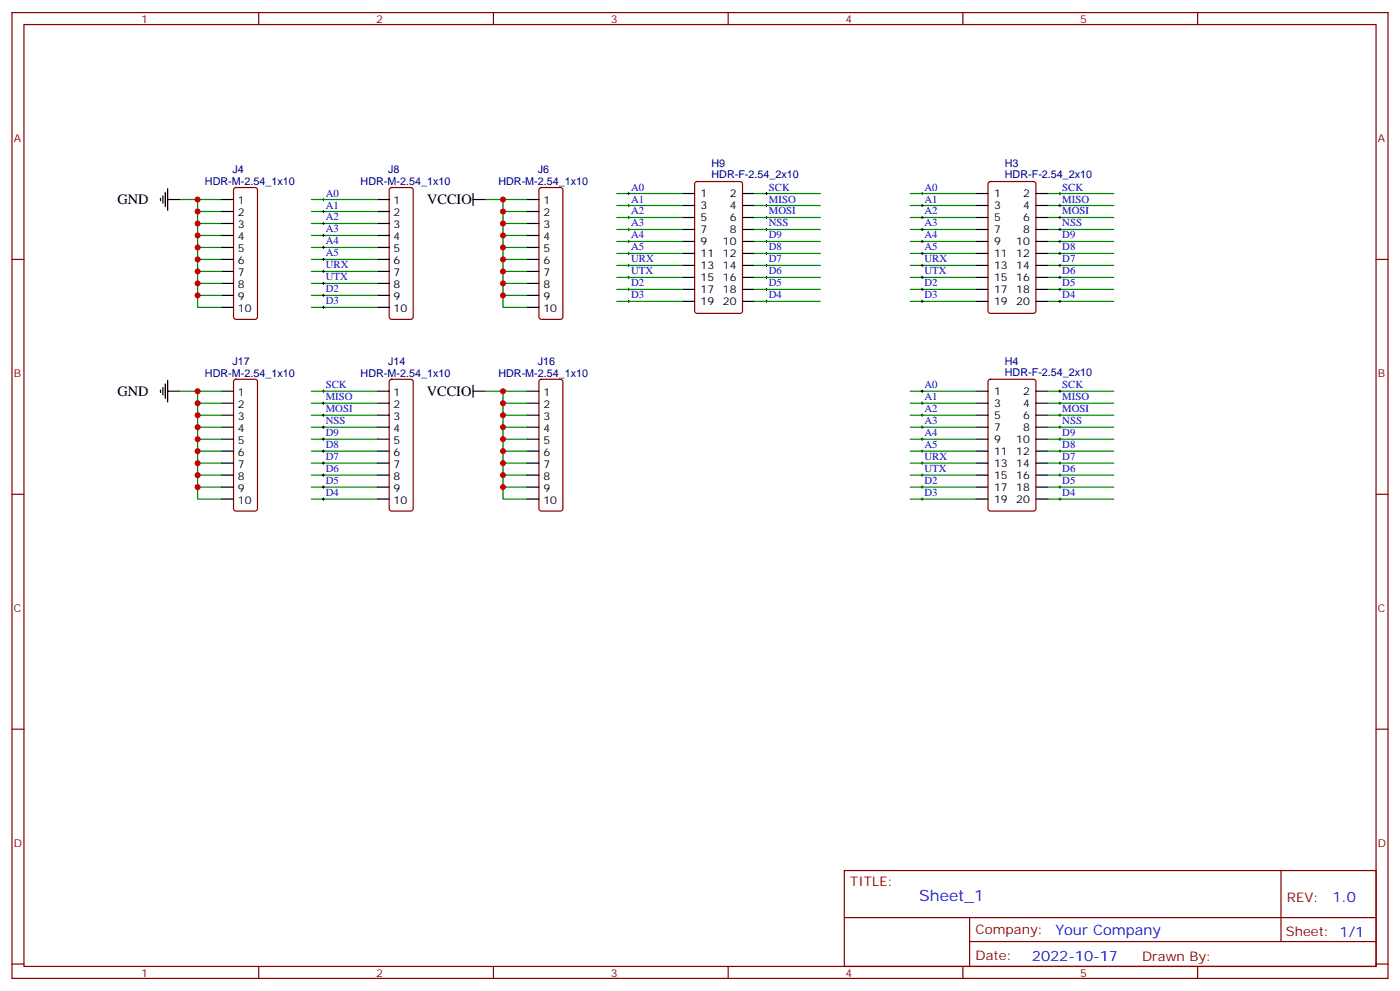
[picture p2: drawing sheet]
<svg xmlns="http://www.w3.org/2000/svg" width="412mm" height="292mm" viewBox="0 0 412 292" stroke-linecap="round" stroke-linejoin="round" font-family="sans-serif">
<g fill="none" stroke="#870000" stroke-width=".35">
<path d="M3.5 3.7h405.4v284.3h-405.4zM7.1 7.2h398.2v277.3h-398.2zM76.2 3.7v3.5M145.3 3.7v3.5M214.5 3.7v3.5M283.6 3.7v3.5M352.8 3.7v3.5M69 55.4l.5-.2h5.6l.5 .2 .2 .5v37.4l-.2 .5-.5 .2h-5.6l-.5-.2-.2-.5v-37.4zM114.9 55.4l.5-.2h5.6l.5 .2 .2 .5v37.4l-.2 .5-.5 .2h-5.6l-.5-.2-.2-.5v-37.4zM159 55.4l.5-.2h5.6l.5 .2 .2 .5v37.4l-.2 .5-.5 .2h-5.6l-.5-.2-.3-.5v-37.4zM204.8 53.7l.5-.3h12.7l.7 .5v37.6l-.4 .7-13 .1-.6-.5-.1-37.6zM291.3 53.7l.4-.3h12.7l.7 .5 .1 37.6-.5 .7-13 .1-.6-.5-.1-37.6z"/>
<path d="M3.5 76.4h3.6M405.3 76.4h3.6M69 111.9l.5-.2h5.6l.5 .2 .2 .5v37.4l-.2 .5-.5 .2h-5.6l-.5-.3-.2-.4v-37.4zM114.9 111.9l.5-.2h5.6l.5 .2 .2 .5v37.4l-.2 .5-.5 .2h-5.6l-.5-.3-.2-.4v-37.4zM159 111.9l.5-.2h5.6l.5 .2 .2 .5v37.4l-.2 .5-.5 .2h-5.6l-.5-.3-.3-.4v-37.4zM291.3 111.9l.4-.2h12.7l.7 .4 .1 37.7-.5 .6-13 .1-.6-.5-.1-37.6zM3.5 145.5h3.6M405.3 145.5h3.6M3.5 214.7h3.6M405.3 214.7h3.6M248.7 256.3h156.6v28.2h-156.6zM377.3 256.3v20.9"/>
<path d="M248.7 270.1h156.5M285.6 277.2h119.6M285.6 270.1v14.2M3.5 283.8h3.6M76.2 284.5v3.5M145.3 284.5v3.5M214.5 284.5v3.5M283.6 284.5v3.5M352.8 284.5v3.5M405.3 283.8h3.6"/>
</g>
<g fill="none" stroke="#008700" stroke-width=".35">
<path d="M52.9 58.7h12.4M58.2 58.7v17.7h7.1M91.7 58.7h19.4M142.9 58.7h12.3M148.2 58.7v17.7h7M181.7 57h19.4M222.2 57h19.5M268.1 57h19.4M308.7 57h19.4M58.2 76.4v14.1h7.1M58.2 62.3h7.1M58.2 65.8h7.1"/>
<path d="M58.2 69.3h7.1M58.2 72.8h7.1M58.2 79.9h7.1M91.7 62.3h19.4M91.7 65.8h19.4M91.7 69.3h19.4M91.7 72.8h19.4M91.7 79.9h19.4M91.7 76.4h19.4M148.2 76.4v14.1h7M148.2 62.3h7M148.2 65.8h7"/>
<path d="M148.2 69.3h7M148.2 72.8h7M148.2 79.9h7M181.7 60.5h19.4M181.7 64h19.4M181.7 67.6h19.4M181.7 71.1h19.4M181.7 74.6h19.4M181.7 78.1h19.4M222.2 60.5h19.5M222.2 64h19.5M222.2 67.6h19.5"/>
<path d="M222.2 71.1h19.5M222.2 74.6h19.5M222.2 78.1h19.5M268.1 60.5h19.4M268.1 64h19.4M268.1 67.6h19.4M268.1 71.1h19.4M268.1 74.6h19.4M268.1 78.1h19.4M308.7 60.5h19.4M308.7 64h19.4M308.7 67.6h19.4"/>
<path d="M308.7 71.1h19.4M308.7 74.6h19.4M308.7 78.1h19.4M58.2 87h7.1M58.2 83.4h7.1M91.7 87h19.4M91.7 83.4h19.4M91.7 90.5h19.4M148.2 87h7M148.2 83.4h7M181.7 85.2h19.4M181.7 88.7h19.4"/>
<path d="M181.7 81.7h19.4M222.2 85.2h19.5M222.2 88.7h19.5M222.2 81.7h19.5M268.1 85.2h19.4M268.1 88.7h19.4M268.1 81.7h19.4M308.7 85.2h19.4M308.7 88.7h19.4M308.7 81.7h19.4M52.9 115.2h12.4M58.2 115.2v17.6h7.1"/>
<path d="M58.2 118.7h7.1M91.7 115.2h19.4M91.7 118.7h19.4M142.9 115.2h12.3M148.2 115.2v17.6h7M148.2 118.7h7M268.1 115.2h19.4M268.1 118.7h19.4M308.7 115.2h19.4M308.7 118.7h19.4M58.2 132.8v14.1h7.1M58.2 136.3h7.1"/>
<path d="M58.2 139.9h7.1M58.2 122.2h7.1M58.2 125.8h7.1M58.2 129.3h7.1M91.7 136.3h19.4M91.7 139.9h19.4M91.7 122.2h19.4M91.7 125.8h19.4M91.7 129.3h19.4M91.7 132.8h19.4M148.2 132.8v14.1h7M148.2 136.3h7"/>
<path d="M148.2 139.9h7M148.2 122.2h7M148.2 125.8h7M148.2 129.3h7M268.1 136.3h19.4M268.1 139.9h19.4M268.1 122.2h19.4M268.1 125.8h19.4M268.1 129.3h19.4M268.1 132.8h19.4M308.7 136.3h19.4M308.7 139.9h19.4"/>
<path d="M308.7 122.2h19.4M308.7 125.8h19.4M308.7 129.3h19.4M308.7 132.8h19.4M58.2 143.4h7.1M91.7 143.4h19.4M91.7 146.9h19.4M148.2 143.4h7M268.1 143.4h19.4M268.1 146.9h19.4M308.7 143.4h19.4M308.7 146.9h19.4"/>
</g>
<g fill="none" stroke="#000" stroke-width=".35">
<path d="M47.3 58.4v.7M48 57.7v2.1M48.7 56.6v4.3M49.4 58.7h3.5M49.4 55.6v6.3M65.3 58.7h3.5M111.1 58.7h3.6M139.3 58.7h3.6M139.3 57v3.5M155.2 58.7h3.5M201.1 57h3.5M218.7 57h3.5"/>
<path d="M287.5 57h3.5M305.2 57h3.5M65.3 62.3h3.5M65.3 65.8h3.5M65.3 69.3h3.5M65.3 72.8h3.5M65.3 76.4h3.5M65.3 79.9h3.5M111.1 62.3h3.6M111.1 65.8h3.6M111.1 69.3h3.6M111.1 72.8h3.6"/>
<path d="M111.1 76.4h3.6M111.1 79.9h3.6M155.2 62.3h3.5M155.2 65.8h3.5M155.2 69.3h3.5M155.2 72.8h3.5M155.2 76.4h3.5M155.2 79.9h3.5M201.1 60.5h3.5M201.1 64h3.5M201.1 67.6h3.5M201.1 71.1h3.5"/>
<path d="M201.1 74.6h3.5M201.1 78.1h3.5M218.7 60.5h3.5M218.7 64h3.5M218.7 67.6h3.5M218.7 71.1h3.5M218.7 74.6h3.5M218.7 78.1h3.5M287.5 60.5h3.5M287.5 64h3.5M287.5 67.6h3.5M287.5 71.1h3.5"/>
<path d="M287.5 74.6h3.5M287.5 78.1h3.5M305.2 60.5h3.5M305.2 64h3.5M305.2 67.6h3.5M305.2 71.1h3.5M305.2 74.6h3.5M305.2 78.1h3.5M65.3 83.4h3.5M65.3 87h3.5M65.3 90.5h3.5M111.1 83.4h3.6"/>
<path d="M111.1 87h3.6M111.1 90.5h3.6M155.2 83.4h3.5M155.2 87h3.5M155.2 90.5h3.5M201.1 81.7h3.5M201.1 85.2h3.5M201.1 88.7h3.5M218.7 81.7h3.5M218.7 85.2h3.5M218.7 88.7h3.5M287.5 81.7h3.5"/>
<path d="M287.5 85.2h3.5M287.5 88.7h3.5M305.2 81.7h3.5M305.2 85.2h3.5M305.2 88.7h3.5M47.3 114.8v.7M48 114.1v2.1M48.7 113.1v4.2M49.4 112v6.4M49.4 115.2h3.5M65.3 115.2h3.5M65.3 118.7h3.5"/>
<path d="M111.1 115.2h3.6M111.1 118.7h3.6M139.3 113.4v3.5M139.3 115.2h3.6M155.2 115.2h3.5M155.2 118.7h3.5M287.5 115.2h3.5M287.5 118.7h3.5M305.2 115.2h3.5M305.2 118.7h3.5M65.3 122.2h3.5M65.3 125.8h3.5"/>
<path d="M65.3 129.3h3.5M65.3 132.8h3.5M65.3 136.3h3.5M65.3 139.9h3.5M111.1 122.2h3.6M111.1 125.8h3.6M111.1 129.3h3.6M111.1 132.8h3.6M111.1 136.3h3.6M111.1 139.9h3.6M155.2 122.2h3.5M155.2 125.8h3.5"/>
<path d="M155.2 129.3h3.5M155.2 132.8h3.5M155.2 136.3h3.5M155.2 139.9h3.5M287.5 122.2h3.5M287.5 125.8h3.5M287.5 129.3h3.5M287.5 132.8h3.5M287.5 136.3h3.5M287.5 139.9h3.5M305.2 122.2h3.5M305.2 125.8h3.5"/>
<path d="M305.2 129.3h3.5M305.2 132.8h3.5M305.2 136.3h3.5M305.2 139.9h3.5M65.3 143.4h3.5M65.3 146.9h3.5M111.1 143.4h3.6M111.1 146.9h3.6M155.2 143.4h3.5M155.2 146.9h3.5M287.5 143.4h3.5M287.5 146.9h3.5"/>
<path d="M305.2 143.4h3.5M305.2 146.9h3.5"/>
</g>
<g fill="none" stroke="#000" stroke-width=".29">
<path d="M94.9 58.7h.7M95.2 58.4v.7M184.9 57h.7M185.2 56.6v.7M225.4 57h.7M225.8 56.6v.7M271.3 57h.7M271.6 56.6v.7M311.9 57h.7M312.2 56.6v.7M94.9 62.3h.7M94.9 65.8h.7"/>
<path d="M94.9 69.3h.7M94.9 72.8h.7M94.9 76.4h.7M94.9 79.9h.7M95.2 61.9v.7M95.2 65.4v.7M95.2 69v.7M95.2 72.5v.7M95.2 76v.7M95.2 79.6v.7M184.9 60.5h.7M184.9 64h.7"/>
<path d="M184.9 67.6h.7M184.9 71.1h.7M184.9 74.6h.7M184.9 78.1h.7M185.2 60.1v.8M185.2 63.7v.7M185.2 67.2v.7M185.2 70.7v.7M185.2 74.3v.7M185.2 77.8v.7M225.4 60.5h.7M225.4 64h.7"/>
<path d="M225.4 67.6h.7M225.4 71.1h.7M225.4 74.6h.7M225.4 78.1h.7M225.8 60.1v.8M225.8 63.7v.7M225.8 67.2v.7M225.8 70.7v.7M225.8 74.3v.7M225.8 77.8v.7M271.3 60.5h.7M271.3 64h.7"/>
<path d="M271.3 67.6h.7M271.3 71.1h.7M271.3 74.6h.7M271.3 78.1h.7M271.6 60.1v.8M271.6 63.7v.7M271.6 67.2v.7M271.6 70.7v.7M271.6 74.3v.7M271.6 77.8v.7M311.9 60.5h.7M311.9 64h.7"/>
<path d="M311.9 67.6h.7M311.9 71.1h.7M311.9 74.6h.7M311.9 78.1h.7M312.2 60.1v.8M312.2 63.7v.7M312.2 67.2v.7M312.2 70.7v.7M312.2 74.3v.7M312.2 77.8v.7M94.9 83.4h.7M94.9 87h.7"/>
<path d="M94.9 90.5h.7M95.2 83.1v.7M95.2 86.6v.7M95.2 90.1v.7M184.9 81.7h.7M184.9 85.2h.7M184.9 88.7h.7M185.2 81.3v.7M185.2 84.8v.7M185.2 88.4v.7M225.4 81.7h.7M225.4 85.2h.7"/>
<path d="M225.4 88.7h.7M225.8 81.3v.7M225.8 84.8v.7M225.8 88.4v.7M271.3 81.7h.7M271.3 85.2h.7M271.3 88.7h.7M271.6 81.3v.7M271.6 84.8v.7M271.6 88.4v.7M311.9 81.7h.7M311.9 85.2h.7"/>
<path d="M311.9 88.7h.7M312.2 81.3v.7M312.2 84.8v.7M312.2 88.4v.7M94.9 115.2h.7M94.9 118.7h.7M95.2 114.8v.7M95.2 118.4v.7M271.3 115.2h.7M271.3 118.7h.7M271.6 114.8v.7M271.6 118.4v.7"/>
<path d="M311.9 115.2h.7M311.9 118.7h.7M312.2 114.8v.7M312.2 118.4v.7M94.9 139.9h.7M94.9 136.3h.7M94.9 132.8h.7M94.9 129.3h.7M94.9 125.8h.7M94.9 122.2h.7M95.2 121.9v.7M95.2 125.4v.7"/>
<path d="M95.2 128.9v.7M95.2 132.5v.7M95.2 136v.7M95.2 139.5v.7M271.3 139.9h.7M271.3 136.3h.7M271.3 132.8h.7M271.3 129.3h.7M271.3 125.8h.7M271.3 122.2h.7M271.6 121.9v.7M271.6 125.4v.7"/>
<path d="M271.6 128.9v.7M271.6 132.5v.7M271.6 136v.7M271.6 139.5v.7M311.9 139.9h.7M311.9 136.3h.7M311.9 132.8h.7M311.9 129.3h.7M311.9 125.8h.7M311.9 122.2h.7M312.2 121.9v.7M312.2 125.4v.7"/>
<path d="M312.2 128.9v.7M312.2 132.5v.7M312.2 136v.7M312.2 139.5v.7M94.9 146.9h.7M94.9 143.4h.7M95.2 143.1v.7M95.2 146.6v.7M271.3 146.9h.7M271.3 143.4h.7M271.6 143.1v.7M271.6 146.6v.7"/>
<path d="M311.9 146.9h.7M311.9 143.4h.7M312.2 143.1v.7M312.2 146.6v.7"/>
</g>
<g fill="#c00">
<circle cx="58.2" cy="58.7" r=".88"/>
<circle cx="58.2" cy="62.3" r=".88"/>
<circle cx="58.2" cy="65.8" r=".88"/>
<circle cx="58.2" cy="69.3" r=".88"/>
<circle cx="58.2" cy="72.8" r=".88"/>
<circle cx="148.2" cy="72.8" r=".88"/>
<circle cx="148.2" cy="69.3" r=".88"/>
<circle cx="148.2" cy="65.8" r=".88"/>
<circle cx="148.2" cy="62.3" r=".88"/>
<circle cx="148.2" cy="58.7" r=".88"/>
<circle cx="58.2" cy="76.4" r=".88"/>
<circle cx="58.2" cy="87" r=".88"/>
<circle cx="58.2" cy="83.4" r=".88"/>
<circle cx="58.2" cy="79.9" r=".88"/>
<circle cx="148.2" cy="76.4" r=".88"/>
<circle cx="148.2" cy="87" r=".88"/>
<circle cx="148.2" cy="83.4" r=".88"/>
<circle cx="148.2" cy="79.9" r=".88"/>
<circle cx="148.2" cy="136.3" r=".88"/>
<circle cx="148.2" cy="139.9" r=".88"/>
<circle cx="148.2" cy="143.4" r=".88"/>
<circle cx="148.2" cy="132.8" r=".88"/>
<circle cx="58.2" cy="136.3" r=".88"/>
<circle cx="58.2" cy="139.9" r=".88"/>
<circle cx="58.2" cy="143.4" r=".88"/>
<circle cx="58.2" cy="132.8" r=".88"/>
<circle cx="148.2" cy="115.2" r=".88"/>
<circle cx="148.2" cy="118.7" r=".88"/>
<circle cx="148.2" cy="122.2" r=".88"/>
<circle cx="148.2" cy="125.8" r=".88"/>
<circle cx="148.2" cy="129.3" r=".88"/>
<circle cx="58.2" cy="129.3" r=".88"/>
<circle cx="58.2" cy="125.8" r=".88"/>
<circle cx="58.2" cy="122.2" r=".88"/>
<circle cx="58.2" cy="118.7" r=".88"/>
<circle cx="58.2" cy="115.2" r=".88"/>
</g>
<text font-size="4.6" fill="#00f" x="270.8" y="265.3">Sheet_1</text>
<g font-size="4.2">
<text x="34.6" y="60.1">GND</text>
<text x="125.8" y="60.1">VCCIO</text>
<text x="34.6" y="116.6">GND</text>
<text x="125.7" y="116.6">VCCIO</text>
</g>
<g font-size="4.2" fill="#00f">
<text x="392.5" y="265.6">1.0</text>
<text x="310.9" y="275.1">Your Company</text>
<text x="304" y="282.9">2022-10-17</text>
</g>
<g font-size="3.9" fill="#800">
<text x="250.5" y="260.9">TITLE:</text>
<text x="379.1" y="265.6">REV:</text>
<text x="287.4" y="275.1">Company:</text>
<text x="378.7" y="275.7">Sheet: 1/1</text>
<text x="287.4" y="282.8">Date:</text>
<text x="336.4" y="282.8">Draw</text>
<text x="346.6" y="282.8">n By:</text>
</g>
<g font-size="3.2" fill="#800">
<text x="41.6" y="6.7">1</text>
<text x="110.8" y="6.7">2</text>
<text x="179.9" y="6.7">3</text>
<text x="249.1" y="6.7">4</text>
<text x="318.2" y="6.7">5</text>
<text x="4.1" y="41.8">A</text>
<text x="405.9" y="41.8">A</text>
<text x="4.1" y="110.9">B</text>
<text x="405.9" y="110.9">B</text>
<text x="4.1" y="180.1">C</text>
<text x="405.9" y="180.1">C</text>
<text x="4.1" y="249.2">D</text>
<text x="405.9" y="249.2">D</text>
<text x="41.6" y="287.5">1</text>
<text x="110.8" y="287.5">2</text>
<text x="179.9" y="287.5">3</text>
<text x="249.1" y="287.5">4</text>
<text x="318.2" y="287.5">5</text>
</g>
<g font-size="3.2" fill="#000080">
<text x="68.5" y="51">J4</text>
<text x="114.3" y="51">J8</text>
<text x="158.4" y="51">J6</text>
<text x="209.6" y="49.2">H9</text>
<text x="209.6" y="52.4">HDR-F-2.54_2x10</text>
<text x="296" y="49.2">H3</text>
<text x="296" y="52.4">HDR-F-2.54_2x10</text>
<text x="60.4" y="54.5">HDR-M-2.54_1x10</text>
<text x="106.2" y="54.5">HDR-M-2.54_1x10</text>
<text x="146.8" y="54.5">HDR-M-2.54_1x10</text>
<text x="68.5" y="107.4">J17</text>
<text x="114.3" y="107.4">J14</text>
<text x="158.4" y="107.4">J16</text>
<text x="296" y="107.4">H4</text>
<text x="60.4" y="110.9">HDR-M-2.54_1x10</text>
<text x="106.2" y="110.9">HDR-M-2.54_1x10</text>
<text x="146.8" y="110.9">HDR-M-2.54_1x10</text>
<text x="296" y="110.6">HDR-F-2.54_2x10</text>
</g>
<g font-size="3.2" fill="#00f">
<text x="96" y="57.9">A0</text>
<text x="185.9" y="59.6">A1</text>
<text x="185.9" y="56.1">A0</text>
<text x="226.5" y="59.6">MISO</text>
<text x="226.5" y="56.1">SCK</text>
<text x="272.3" y="56.1">A0</text>
<text x="272.3" y="59.6">A1</text>
<text x="312.9" y="56.1">SCK</text>
<text x="312.9" y="59.6">MISO</text>
<text x="96" y="61.4">A1</text>
<text x="96" y="64.9">A2</text>
<text x="185.9" y="63.1">A2</text>
<text x="226.5" y="63.1">MOSI</text>
<text x="272.3" y="63.1">A2</text>
<text x="312.9" y="63.1">MOSI</text>
<text x="96" y="68.4">A3</text>
<text x="96" y="72">A4</text>
<text x="185.9" y="70.2">A4</text>
<text x="185.9" y="66.7">A3</text>
<text x="226.5" y="66.7">NSS</text>
<text x="226.5" y="70.2">D9</text>
<text x="272.3" y="66.7">A3</text>
<text x="272.3" y="70.2">A4</text>
<text x="312.9" y="70.2">D9</text>
<text x="312.9" y="66.7">NSS</text>
<text x="96" y="75.5">A5</text>
<text x="185.9" y="77.3">URX</text>
<text x="185.9" y="73.7">A5</text>
<text x="226.5" y="73.7">D8</text>
<text x="226.5" y="77.3">D7</text>
<text x="272.3" y="73.7">A5</text>
<text x="272.3" y="77.3">URX</text>
<text x="312.9" y="77.3">D7</text>
<text x="312.9" y="73.7">D8</text>
<text x="96" y="82.6">UTX</text>
<text x="96" y="79">URX</text>
<text x="185.9" y="80.8">UTX</text>
<text x="226.5" y="80.8">D6</text>
<text x="272.3" y="80.8">UTX</text>
<text x="312.9" y="80.8">D6</text>
<text x="96" y="86.1">D2</text>
<text x="96" y="89.6">D3</text>
<text x="185.9" y="87.8">D3</text>
<text x="185.9" y="84.3">D2</text>
<text x="226.5" y="84.3">D5</text>
<text x="226.5" y="87.8">D4</text>
<text x="272.3" y="84.3">D2</text>
<text x="272.3" y="87.8">D3</text>
<text x="312.9" y="87.8">D4</text>
<text x="312.9" y="84.3">D5</text>
<text x="96" y="114.3">SCK</text>
<text x="96" y="117.8">MISO</text>
<text x="272.3" y="117.8">A1</text>
<text x="272.3" y="114.3">A0</text>
<text x="312.9" y="117.8">MISO</text>
<text x="312.9" y="114.3">SCK</text>
<text x="96" y="124.9">NSS</text>
<text x="96" y="121.4">MOSI</text>
<text x="272.3" y="124.9">A3</text>
<text x="272.3" y="121.4">A2</text>
<text x="312.9" y="121.4">MOSI</text>
<text x="312.9" y="124.9">NSS</text>
<text x="96" y="131.9">D8</text>
<text x="96" y="128.4">D9</text>
<text x="272.3" y="131.9">A5</text>
<text x="272.3" y="128.4">A4</text>
<text x="312.9" y="128.4">D9</text>
<text x="312.9" y="131.9">D8</text>
<text x="96" y="135.5">D7</text>
<text x="272.3" y="135.5">URX</text>
<text x="312.9" y="135.5">D7</text>
<text x="96" y="142.5">D5</text>
<text x="96" y="139">D6</text>
<text x="272.3" y="142.5">D2</text>
<text x="272.3" y="139">UTX</text>
<text x="312.9" y="139">D6</text>
<text x="312.9" y="142.5">D5</text>
<text x="96" y="146">D4</text>
<text x="272.3" y="146">D3</text>
<text x="312.9" y="146">D4</text>
</g>
<g font-size="3.2">
<text x="206.4" y="58">1</text>
<text x="214.9" y="58">2</text>
<text x="292.8" y="58">1</text>
<text x="301.4" y="58">2</text>
<text x="70.1" y="60.1">1</text>
<text x="70.1" y="63.7">2</text>
<text x="116" y="60.1">1</text>
<text x="116" y="63.7">2</text>
<text x="160.1" y="60.1">1</text>
<text x="160.1" y="63.7">2</text>
<text x="206.4" y="61.6">3</text>
<text x="206.4" y="65.1">5</text>
<text x="214.9" y="61.6">4</text>
<text x="214.9" y="65.1">6</text>
<text x="292.8" y="61.6">3</text>
<text x="292.8" y="65.1">5</text>
<text x="301.4" y="61.6">4</text>
<text x="301.4" y="65.1">6</text>
<text x="70.1" y="67.2">3</text>
<text x="70.1" y="70.7">4</text>
<text x="116" y="67.2">3</text>
<text x="116" y="70.7">4</text>
<text x="160.1" y="67.2">3</text>
<text x="160.1" y="70.7">4</text>
<text x="206.4" y="68.6">7</text>
<text x="214.9" y="68.6">8</text>
<text x="292.8" y="68.6">7</text>
<text x="301.4" y="68.6">8</text>
<text x="70.1" y="74.3">5</text>
<text x="70.1" y="77.8">6</text>
<text x="116" y="74.3">5</text>
<text x="116" y="77.8">6</text>
<text x="160.1" y="74.3">5</text>
<text x="160.1" y="77.8">6</text>
<text x="206.4" y="72.1">9</text>
<text x="206.4" y="75.7">11</text>
<text x="212.9" y="72.1">10</text>
<text x="212.9" y="75.7">12</text>
<text x="292.8" y="72.1">9</text>
<text x="292.8" y="75.7">11</text>
<text x="299.4" y="72.1">10</text>
<text x="299.4" y="75.7">12</text>
<text x="70.1" y="81.3">7</text>
<text x="116" y="81.3">7</text>
<text x="160.1" y="81.3">7</text>
<text x="206.4" y="79.2">13</text>
<text x="206.4" y="82.7">15</text>
<text x="212.9" y="79.2">14</text>
<text x="212.9" y="82.7">16</text>
<text x="292.8" y="79.2">13</text>
<text x="292.8" y="82.7">15</text>
<text x="299.4" y="79.2">14</text>
<text x="299.4" y="82.7">16</text>
<text x="70.1" y="84.8">8</text>
<text x="70.1" y="88.4">9</text>
<text x="116" y="84.8">8</text>
<text x="116" y="88.4">9</text>
<text x="160.1" y="84.8">8</text>
<text x="160.1" y="88.4">9</text>
<text x="206.4" y="86.3">17</text>
<text x="206.4" y="89.8">19</text>
<text x="212.9" y="86.3">18</text>
<text x="212.9" y="89.8">20</text>
<text x="292.8" y="86.3">17</text>
<text x="292.8" y="89.8">19</text>
<text x="299.4" y="86.3">18</text>
<text x="299.4" y="89.8">20</text>
<text x="70.1" y="91.9">10</text>
<text x="116" y="91.9">10</text>
<text x="160.1" y="91.9">10</text>
<text x="70.1" y="116.6">1</text>
<text x="116" y="116.6">1</text>
<text x="160.1" y="116.6">1</text>
<text x="292.8" y="116.2">1</text>
<text x="292.8" y="119.8">3</text>
<text x="301.4" y="116.2">2</text>
<text x="301.4" y="119.8">4</text>
<text x="70.1" y="120.1">2</text>
<text x="70.1" y="123.6">3</text>
<text x="116" y="120.1">2</text>
<text x="116" y="123.6">3</text>
<text x="160.1" y="120.1">2</text>
<text x="160.1" y="123.6">3</text>
<text x="292.8" y="123.3">5</text>
<text x="301.4" y="123.3">6</text>
<text x="70.1" y="127.2">4</text>
<text x="70.1" y="130.7">5</text>
<text x="116" y="127.2">4</text>
<text x="116" y="130.7">5</text>
<text x="160.1" y="127.2">4</text>
<text x="160.1" y="130.7">5</text>
<text x="292.8" y="126.8">7</text>
<text x="292.8" y="130.4">9</text>
<text x="299.4" y="130.4">10</text>
<text x="301.4" y="126.8">8</text>
<text x="70.1" y="134.2">6</text>
<text x="70.1" y="137.8">7</text>
<text x="116" y="134.2">6</text>
<text x="116" y="137.8">7</text>
<text x="160.1" y="134.2">6</text>
<text x="160.1" y="137.8">7</text>
<text x="292.8" y="133.9">11</text>
<text x="292.8" y="137.4">13</text>
<text x="299.4" y="133.9">12</text>
<text x="299.4" y="137.4">14</text>
<text x="70.1" y="141.3">8</text>
<text x="116" y="141.3">8</text>
<text x="160.1" y="141.3">8</text>
<text x="292.8" y="140.9">15</text>
<text x="299.4" y="140.9">16</text>
<text x="70.1" y="144.8">9</text>
<text x="70.1" y="148.3">10</text>
<text x="116" y="144.8">9</text>
<text x="116" y="148.3">10</text>
<text x="160.1" y="144.8">9</text>
<text x="160.1" y="148.3">10</text>
<text x="292.8" y="144.5">17</text>
<text x="292.8" y="148">19</text>
<text x="299.4" y="144.5">18</text>
<text x="299.4" y="148">20</text>
</g>
</svg>
